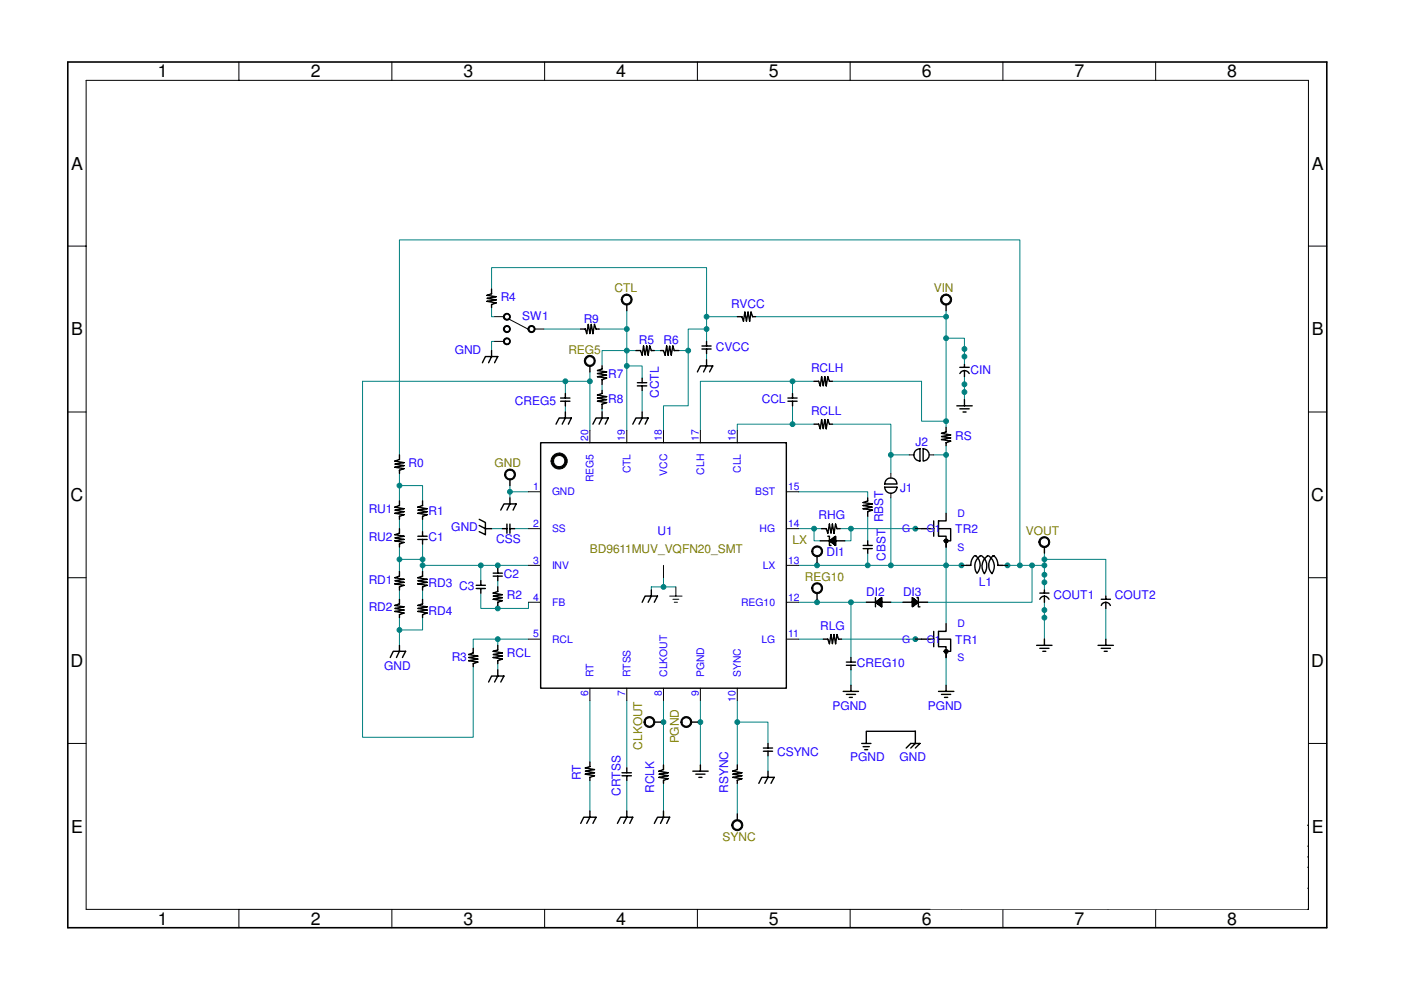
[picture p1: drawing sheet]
<svg xmlns="http://www.w3.org/2000/svg" width="297mm" height="210mm" viewBox="0 0 297 210" stroke-linecap="round" stroke-linejoin="round" font-family="sans-serif">
<path d="M108.1 103v1.3M112 104.3h-3.9v1.3" fill="none" stroke="#008080" stroke-width=".21"/>
<circle cx="108.1" cy="104.3" r=".51" fill="#008080"/>
<g fill="none" stroke="#008080" stroke-width=".21">
<path d="M104.2 112.1h2.3M84.7 130.9v2.7h4.9v-2.7M84.7 133.6v3.2"/>
<circle cx="108.1" cy="104.3" r=".51"/>
</g>
<circle cx="84.7" cy="133.6" r=".51" fill="#008080"/>
<g fill="none" stroke="#008080" stroke-width=".21">
<path d="M104.9 72.4h-.7v1.9M149.8 75v1.3M119.9 86v1.4M140.7 122.5v1.9h2.6M140.7 124.4h-2.6v.7M105.5 140.7v1.3M125.1 165.5v6.5M132.9 165.5v6.5M140.7 166.1v5.9M162.8 160.3v3.2"/>
<circle cx="84.7" cy="133.6" r=".51"/>
</g>
<circle cx="140.7" cy="124.4" r=".51" fill="#008080"/>
<g fill="none" stroke="#008080" stroke-width=".21">
<path d="M127.6 86.7v.7M136.1 82.8v4.6M84.7 106.2v-3.2h4.9v3.2M84.7 100.4v2.6M84.7 110.1v2M89.6 110.1v2.6M84.7 125.1v2M89.6 125.1v2M105.5 123.1v1.3"/>
<circle cx="140.7" cy="124.4" r=".51"/>
</g>
<circle cx="84.7" cy="103" r=".51" fill="#008080"/>
<g fill="none" stroke="#008080" stroke-width=".21">
<path d="M204.5 79.9v4.8"/>
<circle cx="84.7" cy="103" r=".51"/>
</g>
<circle cx="204.5" cy="83.1" r=".51" fill="#008080"/>
<circle cx="204.5" cy="83.1" r=".51" fill="none" stroke="#008080" stroke-width=".21"/>
<circle cx="204.5" cy="81.5" r=".51" fill="#008080"/>
<g fill="none" stroke="#008080" stroke-width=".21">
<path d="M200.6 139.4v5.9M221.4 127.7v7.8M180.4 142v3.3"/>
<circle cx="204.5" cy="81.5" r=".51"/>
</g>
<circle cx="221.4" cy="129.3" r=".51" fill="#008080"/>
<circle cx="221.4" cy="129.3" r=".51" fill="none" stroke="#008080" stroke-width=".21"/>
<circle cx="221.4" cy="130.9" r=".51" fill="#008080"/>
<g fill="none" stroke="#008080" stroke-width=".21">
<path d="M148.5 148.5v4.6h-.6M148.5 153.1v9.1"/>
<circle cx="221.4" cy="130.9" r=".51"/>
</g>
<circle cx="148.5" cy="153.1" r=".51" fill="#008080"/>
<g fill="none" stroke="#008080" stroke-width=".21">
<path d="M84.7 116v2.6h4.9M84.7 118.6v2.6M89.6 115.3v5.9M89.6 119.9h12.3M105.5 119.9h-3.6v3.2M109.1 112.1h2.9M112 119.9h-6.5v.6M234.5 129v6.5"/>
<circle cx="148.5" cy="153.1" r=".51"/>
</g>
<circle cx="105.5" cy="119.9" r=".51" fill="#008080"/>
<circle cx="105.5" cy="119.9" r=".51" fill="none" stroke="#008080" stroke-width=".21"/>
<circle cx="101.9" cy="119.9" r=".51" fill="#008080"/>
<circle cx="101.9" cy="119.9" r=".51" fill="none" stroke="#008080" stroke-width=".21"/>
<circle cx="89.6" cy="118.6" r=".51" fill="#008080"/>
<circle cx="89.6" cy="118.6" r=".51" fill="none" stroke="#008080" stroke-width=".21"/>
<circle cx="84.7" cy="118.6" r=".51" fill="#008080"/>
<circle cx="84.7" cy="118.6" r=".51" fill="none" stroke="#008080" stroke-width=".21"/>
<circle cx="89.6" cy="119.9" r=".51" fill="#008080"/>
<g fill="none" stroke="#008080" stroke-width=".21">
<path d="M101.9 125.7v3.3h3.6M112 127.7v1.3h-6.5v-.6"/>
<circle cx="89.6" cy="119.9" r=".51"/>
</g>
<circle cx="105.5" cy="129" r=".51" fill="#008080"/>
<g fill="none" stroke="#008080" stroke-width=".21">
<path d="M105.5 135.5v1.3M112 135.5h-11.7v2"/>
<circle cx="105.5" cy="129" r=".51"/>
</g>
<circle cx="105.5" cy="135.5" r=".51" fill="#008080"/>
<g fill="none" stroke="#008080" stroke-width=".21">
<path d="M125.1 78.9v12.3M119.9 80.8v2.6M125.1 80.8h-48.2v75.5h23.4v-15"/>
<circle cx="105.5" cy="135.5" r=".51"/>
</g>
<circle cx="125.1" cy="80.8" r=".51" fill="#008080"/>
<circle cx="125.1" cy="80.8" r=".51" fill="none" stroke="#008080" stroke-width=".21"/>
<circle cx="119.9" cy="80.8" r=".51" fill="#008080"/>
<g fill="none" stroke="#008080" stroke-width=".21">
<path d="M125.1 148.5v13.1M132.9 148.5v14.3M140 153.1h.7M140.7 148.5v13.7"/>
<circle cx="119.9" cy="80.8" r=".51"/>
</g>
<circle cx="140.7" cy="153.1" r=".51" fill="#008080"/>
<g fill="none" stroke="#008080" stroke-width=".21">
<path d="M156.3 153.1h6.5v4.5M156.3 148.5v13.7"/>
<circle cx="140.7" cy="153.1" r=".51"/>
</g>
<circle cx="156.3" cy="153.1" r=".51" fill="#008080"/>
<g fill="none" stroke="#008080" stroke-width=".21">
<path d="M169.3 135.5h5.2M178.4 135.5h17M156.3 166.1v6.5"/>
<circle cx="156.3" cy="153.1" r=".51"/>
</g>
<circle cx="194.1" cy="135.5" r=".51" fill="#008080"/>
<g fill="none" stroke="#008080" stroke-width=".21">
<path d="M173.2 127.1v.6h-3.9M173.2 127.7h7.2v11.7"/>
<circle cx="194.1" cy="135.5" r=".51"/>
</g>
<circle cx="173.2" cy="127.7" r=".51" fill="#008080"/>
<g fill="none" stroke="#008080" stroke-width=".21">
<path d="M180.4 127.7h3.3"/>
<circle cx="173.2" cy="127.7" r=".51"/>
</g>
<circle cx="180.4" cy="127.7" r=".51" fill="#008080"/>
<g fill="none" stroke="#008080" stroke-width=".21">
<path d="M173.2 119.2v.7h-3.9M184 117.3v2.6h-10.8M188.9 105.6v14.3h-4.9M200.6 116v3.9h-11.7M204.8 119.9h-4.2v12.4"/>
<circle cx="180.4" cy="127.7" r=".51"/>
</g>
<circle cx="173.2" cy="119.9" r=".51" fill="#008080"/>
<circle cx="173.2" cy="119.9" r=".51" fill="none" stroke="#008080" stroke-width=".21"/>
<circle cx="184" cy="119.9" r=".51" fill="#008080"/>
<circle cx="184" cy="119.9" r=".51" fill="none" stroke="#008080" stroke-width=".21"/>
<circle cx="188.9" cy="119.9" r=".51" fill="#008080"/>
<circle cx="188.9" cy="119.9" r=".51" fill="none" stroke="#008080" stroke-width=".21"/>
<circle cx="200.6" cy="119.9" r=".51" fill="#008080"/>
<circle cx="200.6" cy="119.9" r=".51" fill="none" stroke="#008080" stroke-width=".21"/>
<circle cx="203.8" cy="119.9" r=".51" fill="#008080"/>
<g fill="none" stroke="#008080" stroke-width=".21">
<path d="M84.7 96.4v-45.5h131.5v69M212.6 119.9h8.8v5.2M221.4 117.3v1.3"/>
<circle cx="203.8" cy="119.9" r=".51"/>
</g>
<circle cx="216.2" cy="119.9" r=".51" fill="#008080"/>
<circle cx="216.2" cy="119.9" r=".51" fill="none" stroke="#008080" stroke-width=".21"/>
<circle cx="221.4" cy="119.9" r=".51" fill="#008080"/>
<circle cx="221.4" cy="119.9" r=".51" fill="none" stroke="#008080" stroke-width=".21"/>
<circle cx="213.6" cy="119.9" r=".51" fill="#008080"/>
<circle cx="213.6" cy="119.9" r=".51" fill="none" stroke="#008080" stroke-width=".21"/>
<circle cx="221.4" cy="123.5" r=".51" fill="#008080"/>
<circle cx="221.4" cy="123.5" r=".51" fill="none" stroke="#008080" stroke-width=".21"/>
<circle cx="221.4" cy="121.9" r=".51" fill="#008080"/>
<g fill="none" stroke="#008080" stroke-width=".21">
<path d="M218.8 119.9v7.8h-22.1M221.4 118.6v1.3"/>
<circle cx="221.4" cy="121.9" r=".51"/>
</g>
<circle cx="218.8" cy="119.9" r=".51" fill="#008080"/>
<g fill="none" stroke="#008080" stroke-width=".21">
<path d="M221.4 118.6h13.1v7.8"/>
<circle cx="218.8" cy="119.9" r=".51"/>
</g>
<circle cx="221.4" cy="118.6" r=".51" fill="#008080"/>
<g fill="none" stroke="#008080" stroke-width=".21">
<path d="M169.3 112.1h4.9M172.6 112.1v2.6h1.3"/>
<circle cx="221.4" cy="118.6" r=".51"/>
</g>
<circle cx="172.6" cy="112.1" r=".51" fill="#008080"/>
<g fill="none" stroke="#008080" stroke-width=".21">
<path d="M180.4 112.1h15"/>
<circle cx="172.6" cy="112.1" r=".51"/>
</g>
<circle cx="194.1" cy="112.1" r=".51" fill="#008080"/>
<g fill="none" stroke="#008080" stroke-width=".21">
<path d="M178.1 112.1h2.3v2.6h-1.3"/>
<circle cx="194.1" cy="112.1" r=".51"/>
</g>
<circle cx="180.4" cy="112.1" r=".51" fill="#008080"/>
<g fill="none" stroke="#008080" stroke-width=".21">
<path d="M176.5 89.9h12.4v6.5h3.9M188.9 96.4v4M169.3 104.3h14.7v1.3M184 109.5v5.2"/>
<circle cx="180.4" cy="112.1" r=".51"/>
</g>
<circle cx="188.9" cy="96.4" r=".51" fill="#008080"/>
<g fill="none" stroke="#008080" stroke-width=".21">
<path d="M168 86v3.9h-11.7v1.3M168 89.9h4.6"/>
<circle cx="188.9" cy="96.4" r=".51"/>
</g>
<circle cx="168" cy="89.9" r=".51" fill="#008080"/>
<g fill="none" stroke="#008080" stroke-width=".21">
<path d="M168 80.8h-19.5v10.4M168 80.8v2.6M168 80.8h4.6"/>
<circle cx="168" cy="89.9" r=".51"/>
</g>
<circle cx="168" cy="80.8" r=".51" fill="#008080"/>
<g fill="none" stroke="#008080" stroke-width=".21">
<path d="M104.2 61.3v-4.6h45.6v13.1M149.8 72.4v-2.6h-3.9v16.2h-5.2v5.2M149.8 67.1h6.5"/>
<circle cx="168" cy="80.8" r=".51"/>
</g>
<circle cx="149.8" cy="69.8" r=".51" fill="#008080"/>
<circle cx="149.8" cy="69.8" r=".51" fill="none" stroke="#008080" stroke-width=".21"/>
<circle cx="149.8" cy="67.1" r=".51" fill="#008080"/>
<circle cx="149.8" cy="67.1" r=".51" fill="none" stroke="#008080" stroke-width=".21"/>
<circle cx="145.9" cy="74.3" r=".51" fill="#008080"/>
<g fill="none" stroke="#008080" stroke-width=".21">
<path d="M127 69.8h5.9v4.5h1.9M127.6 77.6v-3.3h5.3v3.3M132.9 65.9v3.9M143.9 74.3h2M136.1 80.2v-2.6h-3.2v13.6"/>
<circle cx="145.9" cy="74.3" r=".51"/>
</g>
<circle cx="132.9" cy="69.8" r=".51" fill="#008080"/>
<circle cx="132.9" cy="69.8" r=".51" fill="none" stroke="#008080" stroke-width=".21"/>
<circle cx="132.9" cy="74.3" r=".51" fill="#008080"/>
<circle cx="132.9" cy="74.3" r=".51" fill="none" stroke="#008080" stroke-width=".21"/>
<circle cx="132.9" cy="77.6" r=".51" fill="#008080"/>
<g fill="none" stroke="#008080" stroke-width=".21">
<path d="M104.2 65.2v1.9h.7M160.2 67.1h40.4M200.6 71.7h3.9v5.5M200.6 65.9v24.7M176.5 80.8h18.9v8.5h5.2"/>
<circle cx="132.9" cy="77.6" r=".51"/>
</g>
<circle cx="200.6" cy="67.1" r=".51" fill="#008080"/>
<circle cx="200.6" cy="67.1" r=".51" fill="none" stroke="#008080" stroke-width=".21"/>
<circle cx="200.6" cy="71.7" r=".51" fill="#008080"/>
<circle cx="200.6" cy="71.7" r=".51" fill="none" stroke="#008080" stroke-width=".21"/>
<circle cx="200.6" cy="89.3" r=".51" fill="#008080"/>
<circle cx="200.6" cy="89.3" r=".51" fill="none" stroke="#008080" stroke-width=".21"/>
<circle cx="204.5" cy="75.6" r=".51" fill="#008080"/>
<circle cx="204.5" cy="75.6" r=".51" fill="none" stroke="#008080" stroke-width=".21"/>
<circle cx="204.5" cy="74" r=".51" fill="#008080"/>
<g fill="none" stroke="#008080" stroke-width=".21">
<path d="M200.6 94.5v1.9h-2.6M200.6 96.4v12.4"/>
<circle cx="204.5" cy="74" r=".51"/>
</g>
<circle cx="200.6" cy="96.4" r=".51" fill="#008080"/>
<g fill="none" stroke="#008080" stroke-width=".21">
<path d="M115.3 69.8h7.8M138.7 74.3h1.3M127.6 81.5v1.3M188.9 127.7h2.6"/>
<circle cx="200.6" cy="96.4" r=".51"/>
</g>
<g fill="none" stroke="#000" stroke-width=".3">
<path d="M102.3 76.9l.6-1.3h2.6l-.6 1.3M104.2 61.3v1l-.9 .3 1.9 .3-1.9 .4 1.9 .3-1.9 .3 1.9 .3-1 .4v.6M104.2 74.3v1.3l-.6 1.3M123.1 69.8h1l.3 .9 .3-1.9 .4 1.9 .3-1.9 .3 1.9 .3-1.9 .4 1h.6M125.1 77.6v1.3M127.6 77.6v.6l-.9 .4 1.9 .3-1.9 .3 1.9 .3-1.9 .4 1.9 .3-1 .3v1M132.9 64.6v1.3M134.8 74.3h1l.3 1 .3-1.9 .4 1.9 .3-1.9 .3 1.9 .4-1.9 .3 .9h.6M140 74.3h.7l.3 1 .3-1.9 .3 1.9 .4-1.9 .3 1.9 .4-1.9 .3 .9h.9M147.9 78.9l.6-1.3h2.6l-.7 1.3M148.8 73.4h2M148.8 74h2"/>
<path d="M149.8 72.4v1M149.8 74v1M149.8 76.3v1.3l-.6 1.3M156.3 67.1h1l.3 1 .3-1.9 .4 1.9 .3-1.9 .3 1.9 .3-1.9 .4 .9h.6M200.6 64.6v1.3M203.5 79.2a1.1 1.1 0 0 1 1-.6 1.1 1.1 0 0 1 1 .6M203.5 77.9h2M204.5 77.2v.7M204.5 78.6v1.3M84.7 96.4v1l-1 .4 2 .3-2 .3 2 .3-2 .4 2 .3-1 .3v.7M114.6 93.9h52.1v52h-52.1zM117.9 89.9l.7-1.3h2.5l-.6 1.3"/>
<path d="M118.9 84.4h1.9M118.9 85.1h1.9M119.9 83.4v1M119.9 85.1v.9M119.9 87.4v1.2l-.7 1.3M125.7 89.9l.7-1.3h2.6l-.7 1.3M127.6 82.8v.6l-.9 .4 1.9 .3-1.9 .3 1.9 .3-1.9 .4 1.9 .3-1 .3v1M127.6 87.4v1.2l-.6 1.3M134.2 89.9l.6-1.3h2.6l-.6 1.3M135.1 81.1h2M135.1 81.8h2M136.1 80.2v.9"/>
<path d="M136.1 81.8v1M136.1 87.4v1.2l-.6 1.3M167.1 84.4h1.9M167.1 85.1h1.9M168 83.4v1M168 85.1v.9M172.6 80.8h1l.3 1 .3-1.9 .3 1.9 .4-1.9 .3 1.9 .3-1.9 .4 .9h.6M172.6 89.9h1l.3 1 .3-1.9 .3 1.9 .4-1.9 .3 1.9 .3-1.9 .4 .9h.6M194 95.7l.3-.3 .7-.3v2.7a1.31 1.31 0 0 1-1-2.1zM195.7 95.1a1.31 1.31 0 0 1 1.3 1.3 1.31 1.31 0 0 1-1.3 1.4zM200.6 90.6v1l-1 .3 2 .3-2 .4 2 .3-2 .3 2 .3-1 .4v.6M202.9 86h3.2"/>
<path d="M203.5 86.7h2M204.2 87.4h.6M204.5 84.7v1.3M84.7 106.2v1l-1 .3 2 .4-2 .3 2 .3-2 .3 2 .3-1 .4v.6M84.7 112.1v1l-1 .3 2 .3-2 .3 2 .4-2 .3 2 .3-1 .3v.7M88.6 113.7h2M88.6 114.4h2M89.6 106.2v1l-1 .3 2 .4-2 .3 2 .3-2 .3 2 .3-1 .4v.6M89.6 112.7v1M89.6 114.4v.9M101.6 110.1l1.3 .7v2.6l-1.3-.7M101.6 111.4l1.3 .7h1.3"/>
<path d="M106.2 108.2l.6-1.4h2.6l-.6 1.4M106.5 112.1h1M107.5 111.1v2M108.1 101.6v1.4M108.1 105.6v1.2l-.6 1.4M108.1 111.1v2M108.1 112.1h1M173.2 117.9v1.3M173.9 114.7h2M174.2 112.1h1l.3 1 .4-2 .3 2 .3-2 .3 2 .4-2 .3 1h.6M175.5 113.7h.4v1.9h.3M175.9 114.7l1.3-1v1.9z"/>
<path d="M175.9 114.8h1.3M176 114.5h1.2M176.2 115h1M176.3 114.4h.9M176.5 115.1h.7M176.5 114.2h.7M176.7 115.3h.5M176.8 114h.4M177 115.6h.2M177 113.8h.2M177.2 114.7h1.9M183 115.6h1.9"/>
<path d="M183 116.3h1.9M184 105.6v.6l-1 .4 1.9 .2-1.9 .4 1.9 .3-1.9 .4 1.9 .3-.9 .3v1M184 114.7v.9M184 116.3v1M187.6 103.3h2.6a1.31 1.31 0 0 1-1.3 1.3 1.31 1.31 0 0 1-1.3-1.3zM188.1 101.6a1.33 1.33 0 0 1 2.1 1h-2.6l.2-.7zM195.4 112.1h2.6M198 110.4v3.3M200.6 108.8v1.6h-1.6v3.3h1.6v1h1v-2.6h-2.6M204.8 119.9h1M207.7 117.9a2.63 2.63 0 0 0-.6 3.7 2.5 2.5 0 0 0-.3-3.8 2.08 2.08 0 0 0-1 2M207.8 117.9l.2-.1a2.61 2.61 0 0 1 .7 3.8 2.62 2.62 0 0 1 .8-3.8 2.62 2.62 0 0 1 .8 3.8 2.53 2.53 0 0 1 .4-3.8 2.08 2.08 0 0 1 .9 2.1h1"/>
<path d="M221.4 116v1.3M82.7 139.4l.7-1.3h2.6l-.7 1.3M84.7 121.2v1l-1 .3 2 .3-2 .3 2 .4-2 .3 2 .3-1 .3v.7M84.7 127.1v.9l-1 .4 2 .3-2 .3 2 .3-2 .3 2 .4-1 .3v.6M84.7 136.8v1.3l-.6 1.3M89.6 121.2v1l-1 .3 2 .3-2 .3 2 .4-2 .3 2 .3-1 .3v.7M89.6 127.1v.9l-1 .4 2 .3-2 .3 2 .3-2 .3 2 .4-1 .3v.6M100.3 137.5v.9l-.9 .4 1.9 .3-1.9 .3 1.9 .3-1.9 .4 1.9 .3-1 .3v.6M101 124.1h1.9M101 124.8h1.9M101.9 123.1v1M101.9 124.8v.9"/>
<path d="M104.6 121.5h1.9M104.6 122.2h1.9M105.5 124.4v1l-.9 .3 1.9 .4-1.9 .3 1.9 .3-1.9 .4 1.9 .3-1 .3v.7M105.5 136.8v1l-.9 .3 1.9 .3-1.9 .4 1.9 .3-1.9 .3 1.9 .3-1 .4v.6M105.5 120.5v1M105.5 122.2v.9M136.1 127.7l.7-1.3h2.6l-.7 1.3M138.1 125.1v1.3l-.7 1.3M173.2 125.7v1.4M174.5 135.5h1l.4 1 .3-2 .3 2 .3-2 .4 2 .3-2 .3 1h.6M180.4 139.4v1M183.7 127.7h1.9"/>
<path d="M185.6 127.7l1.3-1v2zM185.6 126.7v2M185.7 127.8h1.2M185.8 127.6h1.1M186 127.9h.9M186 127.4h.9M186.2 128.2h.7M186.3 127.2h.6M186.5 128.4h.4M186.6 127h.3M186.8 128.5h.1M186.8 126.8h.1"/>
<path d="M186.9 127.7h2M191.5 127.7h1.9M193.4 126.7l1.3 1-1.3 1zM193.4 128.5h.2M193.4 128.4h.5M193.4 128.2h.7M193.4 127.9h1M193.4 127.8h1.2M193.4 127.6h1.1M193.4 127.4h.9M193.4 127.2h.6M193.4 127h.4"/>
<path d="M193.4 126.8h.1M194.4 126.7h.3v2h.3M194.7 127.7h2M195.4 135.5h2.6M198 133.9v3.2M200.6 132.3v1.6h-1.6v3.2h1.6v1h1v-2.6h-2.6M219.8 136.8h3.2M220.5 127.1a1.04 1.04 0 0 1 .9-.7 1.04 1.04 0 0 1 1 .7M220.5 125.7h1.9M220.5 137.5h1.9M221.1 138.1h.6M221.4 125.1v.6"/>
<path d="M221.4 126.4v1.3M221.4 135.5v1.3M232.8 136.8h3.3M233.5 128.4a1.04 1.04 0 0 1 1-.7 1.04 1.04 0 0 1 .9 .7M233.5 137.5h1.9M233.5 127.1h1.9M234.1 138.1h.7M234.5 126.4v.7M234.5 127.7v1.3M234.5 135.5v1.3M103.6 144.6l.6-1.3h2.6l-.6 1.3M105.5 142v1.3l-.6 1.3"/>
<path d="M138.7 153.1h1.3M146.5 153.1h1.4M161.9 158.6h1.9M161.9 159.3h1.9M162.8 157.6v1M162.8 159.3v1M178.8 146.6h3.2M179.4 140.4h2M179.4 141.1h2M179.4 147.2h2M180.1 147.9h.6M180.4 141.1v.9"/>
<path d="M180.4 145.3v1.3M182.7 157.6h1.9M183 158.3h1.3M183.3 158.9h.7M183.7 157.6v-2.6h10.4v2.6l-1 1M192.1 158.6l1-1h1.9l-.9 1M199 146.6h3.2M199.6 147.2h2M200.2 147.9h.7M200.6 145.3v1.3M123.1 174.6l.7-1.3h2.6l-.7 1.3M125.1 161.6v.9l-1 .3 1.9 .4-1.9 .3 1.9 .3-1.9 .3 1.9 .4-.9 .3v.7"/>
<path d="M125.1 172v1.3l-.7 1.3M130.9 174.6l.7-1.3h2.6l-.7 1.3M131.9 163.8h2M131.9 164.5h2M132.9 162.8v1M132.9 164.5v1M132.9 172v1.3l-.7 1.3M138.7 174.6l.7-1.3h2.6l-.7 1.3M140.7 162.2v1l-1 .3 1.9 .3-1.9 .3 1.9 .4-1.9 .3 1.9 .3-.9 .4v.6M140.7 172v1.3l-.7 1.3M146.9 163.5h3.2M147.5 164.1h2"/>
<path d="M148.2 164.8h.6M148.5 162.2v1.3M156.3 162.2v1l-1 .3 2 .3-2 .3 2 .4-2 .3 2 .3-1 .4v.6M156.3 172.6v1.3M160.9 166.1l.6-1.3h2.6l-.6 1.3M162.8 163.5v1.3l-.6 1.3"/>
</g>
<g fill="#000">
<path d="M107.1 69.1a.75 .75 0 0 1 1.1 .4 .75 .75 0 0 1-.6 1 .75 .75 0 0 1-.9-.7h.2a.55 .55 0 0 1 .7-.6 .55 .55 0 0 1 .3 .9 .55 .55 0 0 1-.9-.1l-.1-.2h-.2z" fill-rule="evenodd"/>
<path d="M106.8 66.8a.75 .75 0 0 1 1.2-.1 .75 .75 0 0 1-.3 1.2 .75 .75 0 0 1-1-.8h.2a.55 .55 0 0 1 .7-.5 .55 .55 0 0 1 .3 .8 .55 .55 0 0 1-.9 0l-.1-.3h-.2z" fill-rule="evenodd"/>
<path d="M106.8 72a.75 .75 0 0 1 1.2-.2 .75 .75 0 0 1-.2 1.3 .75 .75 0 0 1-1.1-.7h.2a.56 .56 0 0 1 .7-.6 .56 .56 0 0 1 .3 .9 .56 .56 0 0 1-.9-.1l-.1-.2h-.2z" fill-rule="evenodd"/>
<path d="M112.3 69.1a.77 .77 0 0 1 1.1 .4 .77 .77 0 0 1-.6 1 .77 .77 0 0 1-.9-.7h.2a.55 .55 0 0 1 .7-.6 .55 .55 0 0 1 .3 .9 .55 .55 0 0 1-.9-.1l-.1-.2h-.2z" fill-rule="evenodd"/>
<path d="M124.2 75.7a1.17 1.17 0 0 1 1.9 .2 1.17 1.17 0 0 1-.7 1.7 1.17 1.17 0 0 1-1.5-1.1h.2a.91 .91 0 0 1 1.3-.9 .91 .91 0 0 1 .3 1.5 .91 .91 0 0 1-1.5-.2l-.1-.4h-.2z" fill-rule="evenodd"/>
<path d="M132 62.7a1.17 1.17 0 0 1 1.9 .2 1.17 1.17 0 0 1-.7 1.8 1.17 1.17 0 0 1-1.5-1.2h.3a.89 .89 0 0 1 1.2-.9 .89 .89 0 0 1 .3 1.5 .89 .89 0 0 1-1.5-.3v-.3h-.3z" fill-rule="evenodd"/>
<path d="M199.7 62.7a1.18 1.18 0 0 1 1.9 .2 1.18 1.18 0 0 1-.7 1.8 1.18 1.18 0 0 1-1.5-1.2h.3a.91 .91 0 0 1 1.2-.9 .91 .91 0 0 1 .3 1.5 .91 .91 0 0 1-1.5-.3v-.3h-.3z" fill-rule="evenodd"/>
<path d="M117.2 96.7a1.72 1.72 0 0 1 2.8 .1 1.72 1.72 0 0 1-1 2.6 1.72 1.72 0 0 1-2.2-1.6h.6a1.2 1.2 0 0 1 1.7-1.1 1.2 1.2 0 0 1 .2 2 1.2 1.2 0 0 1-1.9-.6v-.3h-.6l.1-.6z" fill-rule="evenodd"/>
<path d="M107.3 99.8a1.17 1.17 0 0 1 1.8 .2 1.17 1.17 0 0 1-.6 1.7 1.17 1.17 0 0 1-1.5-1.1h.2a.92 .92 0 0 1 1.4-.7 .92 .92 0 0 1 .1 1.5 .92 .92 0 0 1-1.4-.4l-.1-.4h-.2z" fill-rule="evenodd"/>
<path d="M172.4 116.1a1.17 1.17 0 0 1 1.9 .2 1.17 1.17 0 0 1-.7 1.7 1.17 1.17 0 0 1-1.5-1.1h.2a.92 .92 0 0 1 1.4-.8 .92 .92 0 0 1 .2 1.6 .92 .92 0 0 1-1.5-.5l-.1-.3h-.2z" fill-rule="evenodd"/>
<path d="M200.3 114.4l.3-.2 .3 .2 .2 .3-.2 .3-.3 .1-.3-.1-.2-.3 .6-.1v.2l-.6-.1z" fill-rule="evenodd"/>
<path d="M220.6 114.1a1.17 1.17 0 0 1 1.8 .3 1.17 1.17 0 0 1-.7 1.7 1.17 1.17 0 0 1-1.5-1.2h.3a.92 .92 0 0 1 1.3-.8 .92 .92 0 0 1 .3 1.4 .92 .92 0 0 1-1.5-.2l-.1-.4h-.3z" fill-rule="evenodd"/>
<path d="M172.4 123.9a1.17 1.17 0 0 1 1.9 .2 1.17 1.17 0 0 1-.8 1.7 1.17 1.17 0 0 1-1.4-1.1h.2a.92 .92 0 0 1 1.4-.7 .92 .92 0 0 1 .2 1.5 .92 .92 0 0 1-1.5-.4l-.1-.4h-.2z" fill-rule="evenodd"/>
<path d="M200.3 137.8l.3-.1 .3 .1 .2 .3-.2 .3-.3 .2-.3-.2-.2-.3h.6l-.1 .1-.5-.1z" fill-rule="evenodd"/>
<path d="M136.9 152.3a1.17 1.17 0 0 1 1.8 .2 1.17 1.17 0 0 1-.7 1.7 1.17 1.17 0 0 1-1.5-1.1h.3a.9 .9 0 0 1 1.2-.9 .9 .9 0 0 1 .3 1.5 .9 .9 0 0 1-1.4-.3l-.1-.3h-.3z" fill-rule="evenodd"/>
<path d="M144.7 152.3a1.17 1.17 0 0 1 1.8 .2 1.17 1.17 0 0 1-.7 1.7 1.17 1.17 0 0 1-1.4-1.1h.2a.92 .92 0 0 1 1.3-.8 .92 .92 0 0 1 .2 1.6 .92 .92 0 0 1-1.5-.5v-.3h-.2z" fill-rule="evenodd"/>
<path d="M155.5 174.1a1.18 1.18 0 0 1 1.8 .2 1.18 1.18 0 0 1-.7 1.8 1.18 1.18 0 0 1-1.5-1.1h.3a.91 .91 0 0 1 1.2-.9 .91 .91 0 0 1 .4 1.4 .91 .91 0 0 1-1.5-.2l-.1-.3h-.3z" fill-rule="evenodd"/>
</g>
<g fill="none" stroke="#000" stroke-width=".21">
<path d="M18.3 17h259.1v175.8h-259.1zM50.7 13.1v3.9M83.1 13.1v3.9M115.5 13.1v3.9M147.9 13.1v3.9M180.2 13.1v3.9M212.6 13.1v3.9M245 13.1v3.9M14.4 52.2h3.9M277.4 52.2h3.9M104.9 67.1h1.9M104.9 72.4h1.9"/>
<path d="M106.8 66.8a.75 .75 0 0 1 1.2-.1 .75 .75 0 0 1-.3 1.2 .75 .75 0 0 1-1-.8h.2a.55 .55 0 0 1 .7-.5 .55 .55 0 0 1 .3 .8 .55 .55 0 0 1-.9 0l-.1-.3h-.2zM106.8 72a.75 .75 0 0 1 1.2-.2 .75 .75 0 0 1-.2 1.3 .75 .75 0 0 1-1.1-.7h.2a.56 .56 0 0 1 .7-.6 .56 .56 0 0 1 .3 .9 .56 .56 0 0 1-.9-.1l-.1-.2h-.2zM107.1 69.1a.75 .75 0 0 1 1.1 .4 .75 .75 0 0 1-.6 1 .75 .75 0 0 1-.9-.7h.2a.55 .55 0 0 1 .7-.6 .55 .55 0 0 1 .3 .9 .55 .55 0 0 1-.9-.1l-.1-.2h-.2zM108 67.7l3.9 2.1M112.3 69.1a.77 .77 0 0 1 1.1 .4 .77 .77 0 0 1-.6 1 .77 .77 0 0 1-.9-.7h.2a.55 .55 0 0 1 .7-.6 .55 .55 0 0 1 .3 .9 .55 .55 0 0 1-.9-.1l-.1-.2h-.2zM113.4 69.8h1.9M124.2 75.7a1.17 1.17 0 0 1 1.9 .2 1.17 1.17 0 0 1-.7 1.7 1.17 1.17 0 0 1-1.5-1.1h.2a.91 .91 0 0 1 1.3-.9 .91 .91 0 0 1 .3 1.5 .91 .91 0 0 1-1.5-.2l-.1-.4h-.2zM132 62.7a1.17 1.17 0 0 1 1.9 .2 1.17 1.17 0 0 1-.7 1.8 1.17 1.17 0 0 1-1.5-1.2h.3a.89 .89 0 0 1 1.2-.9 .89 .89 0 0 1 .3 1.5 .89 .89 0 0 1-1.5-.3v-.3h-.3zM199.7 62.7a1.18 1.18 0 0 1 1.9 .2 1.18 1.18 0 0 1-.7 1.8 1.18 1.18 0 0 1-1.5-1.2h.3a.91 .91 0 0 1 1.2-.9 .91 .91 0 0 1 .3 1.5 .91 .91 0 0 1-1.5-.3v-.3h-.3zM14.4 87.4h3.9M107.3 99.8a1.17 1.17 0 0 1 1.8 .2 1.17 1.17 0 0 1-.6 1.7 1.17 1.17 0 0 1-1.5-1.1h.2a.92 .92 0 0 1 1.4-.7 .92 .92 0 0 1 .1 1.5 .92 .92 0 0 1-1.4-.4l-.1-.4h-.2zM117.2 96.7a1.72 1.72 0 0 1 2.8 .1 1.72 1.72 0 0 1-1 2.6 1.72 1.72 0 0 1-2.2-1.6h.6a1.2 1.2 0 0 1 1.7-1.1 1.2 1.2 0 0 1 .2 2 1.2 1.2 0 0 1-1.9-.6v-.3h-.6l.1-.6z"/>
<path d="M125.1 91.2v2.7M132.9 91.2v2.7M140.7 91.2v2.7M148.5 91.2v2.7M156.3 91.2v2.7M192.8 96.4h.9M197 96.4h1M277.4 87.4h3.9M112 104.3h2.6M112 112.1h2.6M112 119.9h2.6M140.7 119.9v2.6"/>
<path d="M166.7 104.3h2.6M166.7 112.1h2.6M166.7 119.9h2.6M172.4 116.1a1.17 1.17 0 0 1 1.9 .2 1.17 1.17 0 0 1-.7 1.7 1.17 1.17 0 0 1-1.5-1.1h.2a.92 .92 0 0 1 1.4-.8 .92 .92 0 0 1 .2 1.6 .92 .92 0 0 1-1.5-.5l-.1-.3h-.2zM188.9 100.4v1M188.9 104.6v1M194.1 112.1h1.3M200.3 114.4l.3-.2 .3 .2 .2 .3-.2 .3-.3 .1-.3-.1-.2-.3 .6-.1v.2l-.6-.1zM203.8 119.9h1.1M212.6 119.9h1.1M220.6 114.1a1.17 1.17 0 0 1 1.8 .3 1.17 1.17 0 0 1-.7 1.7 1.17 1.17 0 0 1-1.5-1.2h.3a.92 .92 0 0 1 1.3-.8 .92 .92 0 0 1 .3 1.4 .92 .92 0 0 1-1.5-.2l-.1-.4h-.3zM14.4 122.5h3.9"/>
<path d="M112 127.7h2.6M112 135.5h2.6M142 126.4h2.6M142.7 127.1h1.2M143 127.7h.6M143.3 124.4v2M166.7 127.7h2.6M166.7 135.5h2.6M172.4 123.9a1.17 1.17 0 0 1 1.9 .2 1.17 1.17 0 0 1-.8 1.7 1.17 1.17 0 0 1-1.4-1.1h.2a.92 .92 0 0 1 1.4-.7 .92 .92 0 0 1 .2 1.5 .92 .92 0 0 1-1.5-.4l-.1-.4h-.2zM194.1 135.5h1.3M200.3 137.8l.3-.1 .3 .1 .2 .3-.2 .3-.3 .2-.3-.2-.2-.3h.6l-.1 .1-.5-.1zM277.4 122.5h3.9"/>
<path d="M14.4 157.6h3.9M125.1 145.9v2.6M132.9 145.9v2.6M136.9 152.3a1.17 1.17 0 0 1 1.8 .2 1.17 1.17 0 0 1-.7 1.7 1.17 1.17 0 0 1-1.5-1.1h.3a.9 .9 0 0 1 1.2-.9 .9 .9 0 0 1 .3 1.5 .9 .9 0 0 1-1.4-.3l-.1-.3h-.3zM140.7 145.9v2.6M144.7 152.3a1.17 1.17 0 0 1 1.8 .2 1.17 1.17 0 0 1-.7 1.7 1.17 1.17 0 0 1-1.4-1.1h.2a.92 .92 0 0 1 1.3-.8 .92 .92 0 0 1 .2 1.6 .92 .92 0 0 1-1.5-.5v-.3h-.2zM148.5 145.9v2.6M156.3 145.9v2.6M277.4 157.6h3.9M155.5 174.1a1.18 1.18 0 0 1 1.8 .2 1.18 1.18 0 0 1-.7 1.8 1.18 1.18 0 0 1-1.5-1.1h.3a.91 .91 0 0 1 1.2-.9 .91 .91 0 0 1 .4 1.4 .91 .91 0 0 1-1.5-.2l-.1-.3h-.3zM203.8 175h73.6v17.8h-73.6zM203.8 179.4h73.6"/>
<path d="M259.6 179.4v4.5M50.7 192.8v3.9M83.1 192.8v3.9M115.5 192.8v3.9M147.9 192.8v3.9M180.2 192.8v3.9M203.8 183.9h73.6M203.8 188.3h73.6M212.6 192.8v3.9M235 183.9v8.9M245 192.8v3.9M259.6 181.7h17.8"/>
</g>
<path d="M200.6 114.7v1.3M200.6 138.1v1.3" fill="none" stroke="#000" stroke-width=".38"/>
<path d="M14.4 13.1h266.9v183.6h-266.9z" fill="none" stroke="#000" stroke-width=".34"/>
<path d="M197.6 168.3h79.2v24.1h-79.2z" fill="#fff"/>
<path d="M197.6 168.3h79.2v24.1h-79.2z" fill="none" stroke="#fff" stroke-width=".7" stroke-linecap="butt"/>
<g font-size="3.8">
<text x="33.4" y="16.4">1</text>
<text x="65.9" y="16.4">2</text>
<text x="98.3" y="16.4">3</text>
<text x="130.7" y="16.4">4</text>
<text x="163" y="16.4">5</text>
<text x="195.4" y="16.4">6</text>
<text x="227.8" y="16.4">7</text>
<text x="260.2" y="16.4">8</text>
<text x="15.1" y="35.9">A</text>
<text x="278.1" y="35.9">A</text>
<text x="15.1" y="71.1">B</text>
<text x="278.1" y="71.1">B</text>
<text x="15" y="106.2">C</text>
<text x="278" y="106.2">C</text>
<text x="15" y="141.4">D</text>
<text x="278" y="141.4">D</text>
<text x="15.1" y="176.5">E</text>
<text x="278.1" y="176.5">E</text>
<text x="33.4" y="196.1">1</text>
<text x="65.9" y="196.1">2</text>
<text x="98.3" y="196.1">3</text>
<text x="130.7" y="196.1">4</text>
<text x="163" y="196.1">5</text>
<text x="195.4" y="196.1">6</text>
<text x="227.8" y="196.1">7</text>
<text x="260.2" y="196.1">8</text>
</g>
<g font-size="2.5" fill="#1f01ff">
<text x="106.2" y="63.9">R4</text>
<text x="155" y="65.2">RVCC</text>
<text x="110.7" y="67.8">SW1</text>
<text x="123.8" y="68.5">R9</text>
<text x="96.4" y="75">GND</text>
<text x="135.5" y="73">R5</text>
<text x="140.7" y="73">R6</text>
<text x="151.8" y="74.3">CVCC</text>
<text x="129" y="80.2">R7</text>
<text x="172" y="78.9">RCLH</text>
<text x="205.8" y="79.2">CIN</text>
<text x="109.2" y="85.9">CREG5</text>
<text x="129" y="85.4">R8</text>
<text x="139.7" y="84.4" transform="rotate(-90 139.7 84.4)">CCTL</text>
<text x="161.5" y="85.4">CCL</text>
<text x="172" y="88">RCLL</text>
<text x="194.1" y="94.5">J2</text>
<text x="202.5" y="93.2">RS</text>
<text x="86.6" y="99.1">R0</text>
<text x="190.8" y="104.3">J1</text>
<text x="78.2" y="108.8">RU1</text>
<text x="90.9" y="109.1">R1</text>
<text x="95.7" y="112.6">GND</text>
<text x="139.4" y="113.4">U1</text>
<text x="173.6" y="110.1">RHG</text>
<text x="187.2" y="110.8" transform="rotate(-90 187.2 110.8)">RBST</text>
<text x="202.5" y="113.1">TR2</text>
<text x="78.2" y="114.7">RU2</text>
<text x="90.9" y="114.7">C1</text>
<text x="105.2" y="115.2">CSS</text>
<text x="175.2" y="117.8">DI1</text>
<text x="187.8" y="118.9" transform="rotate(-90 187.8 118.9)">CBST</text>
<text x="78.2" y="123.8">RD1</text>
<text x="90.9" y="124.4">RD3</text>
<text x="97.4" y="125.1">C3</text>
<text x="106.8" y="122.5">C2</text>
<text x="207.6" y="124.3">L1</text>
<text x="78.2" y="129.6">RD2</text>
<text x="90.9" y="130.3">RD4</text>
<text x="107.5" y="127.1">R2</text>
<text x="183.7" y="126.4">DI2</text>
<text x="191.5" y="126.4">DI3</text>
<text x="223.4" y="127.1">COUT1</text>
<text x="236.4" y="127.1">COUT2</text>
<text x="173.9" y="133.6">RLG</text>
<text x="202.5" y="136.5">TR1</text>
<text x="81.4" y="142">GND</text>
<text x="95.8" y="140.1">R3</text>
<text x="107.5" y="139.4">RCL</text>
<text x="181.7" y="141.3">CREG10</text>
<text x="176.5" y="150.5">PGND</text>
<text x="196.7" y="150.5">PGND</text>
<text x="164.8" y="160.3">CSYNC</text>
<text x="180.2" y="161.4">PGND</text>
<text x="190.7" y="161.4">GND</text>
<text x="123.1" y="165.5" transform="rotate(-90 123.1 165.5)">RT</text>
<text x="131.6" y="168.7" transform="rotate(-90 131.6 168.7)">CRTSS</text>
<text x="138.7" y="168.1" transform="rotate(-90 138.7 168.1)">RCLK</text>
<text x="154.4" y="168.1" transform="rotate(-90 154.4 168.1)">RSYNC</text>
</g>
<g font-size="2.5" fill="#808000">
<text x="130.3" y="61.9">CTL</text>
<text x="198" y="61.9">VIN</text>
<text x="120.5" y="75">REG5</text>
<text x="104.9" y="99.1">GND</text>
<text x="217.5" y="113.4">VOUT</text>
<text x="125.1" y="117.3">BD9611MUV_VQFN20_SMT</text>
<text x="168" y="115.3">LX</text>
<text x="170.7" y="123.1">REG10</text>
<text x="136.1" y="158.9" transform="rotate(-90 136.1 158.9)">CLKOUT</text>
<text x="143.9" y="157.6" transform="rotate(-90 143.9 157.6)">PGND</text>
<text x="153.2" y="178.3">SYNC</text>
</g>
<g font-size="2.2" fill="#1f01ff">
<text x="124.7" y="93.5" transform="rotate(-90 124.7 93.5)">20</text>
<text x="132.5" y="93.5" transform="rotate(-90 132.5 93.5)">19</text>
<text x="140.3" y="93.5" transform="rotate(-90 140.3 93.5)">18</text>
<text x="148.2" y="93.5" transform="rotate(-90 148.2 93.5)">17</text>
<text x="155.9" y="93.5" transform="rotate(-90 155.9 93.5)">16</text>
<text x="133.7" y="100.4" transform="rotate(-90 133.7 100.4)">CTL</text>
<text x="141.5" y="100.9" transform="rotate(-90 141.5 100.9)">VCC</text>
<text x="149.3" y="100.7" transform="rotate(-90 149.3 100.7)">CLH</text>
<text x="157.1" y="100.3" transform="rotate(-90 157.1 100.3)">CLL</text>
<text x="113.1" y="103.9">1</text>
<text x="117" y="105">GND</text>
<text x="125.8" y="102.2" transform="rotate(-90 125.8 102.2)">REG5</text>
<text x="160.1" y="105">BST</text>
<text x="167.1" y="103.9">15</text>
<text x="113.1" y="111.7">2</text>
<text x="117" y="112.9">SS</text>
<text x="161.1" y="112.9">HG</text>
<text x="167.1" y="111.7">14</text>
<text x="191.3" y="112.9">G</text>
<text x="196.5" y="112.9">G1</text>
<text x="203" y="109.6">D</text>
<text x="113.1" y="119.5">3</text>
<text x="167.1" y="119.5">13</text>
<text x="203" y="116.7">S</text>
<text x="117" y="120.7">INV</text>
<text x="161.7" y="120.7">LX</text>
<text x="113.1" y="127.4">4</text>
<text x="117" y="128.5">FB</text>
<text x="157.1" y="128.5">REG10</text>
<text x="167.1" y="127.4">12</text>
<text x="113.1" y="135.1">5</text>
<text x="117" y="136.3">RCL</text>
<text x="161.4" y="136.3">LG</text>
<text x="167.1" y="135.1">11</text>
<text x="191.3" y="136.3">G</text>
<text x="196.5" y="136.3">G1</text>
<text x="203" y="133">D</text>
<text x="125.8" y="143.5" transform="rotate(-90 125.8 143.5)">RT</text>
<text x="133.7" y="143.5" transform="rotate(-90 133.7 143.5)">RTSS</text>
<text x="141.5" y="143.5" transform="rotate(-90 141.5 143.5)">CLKOUT</text>
<text x="149.3" y="143.5" transform="rotate(-90 149.3 143.5)">PGND</text>
<text x="157.1" y="143.5" transform="rotate(-90 157.1 143.5)">SYNC</text>
<text x="203" y="140.2">S</text>
<text x="124.7" y="147.5" transform="rotate(-90 124.7 147.5)">6</text>
<text x="132.5" y="147.5" transform="rotate(-90 132.5 147.5)">7</text>
<text x="140.3" y="147.5" transform="rotate(-90 140.3 147.5)">8</text>
<text x="148.2" y="147.5" transform="rotate(-90 148.2 147.5)">9</text>
<text x="155.9" y="148.7" transform="rotate(-90 155.9 148.7)">10</text>
</g>
</svg>
